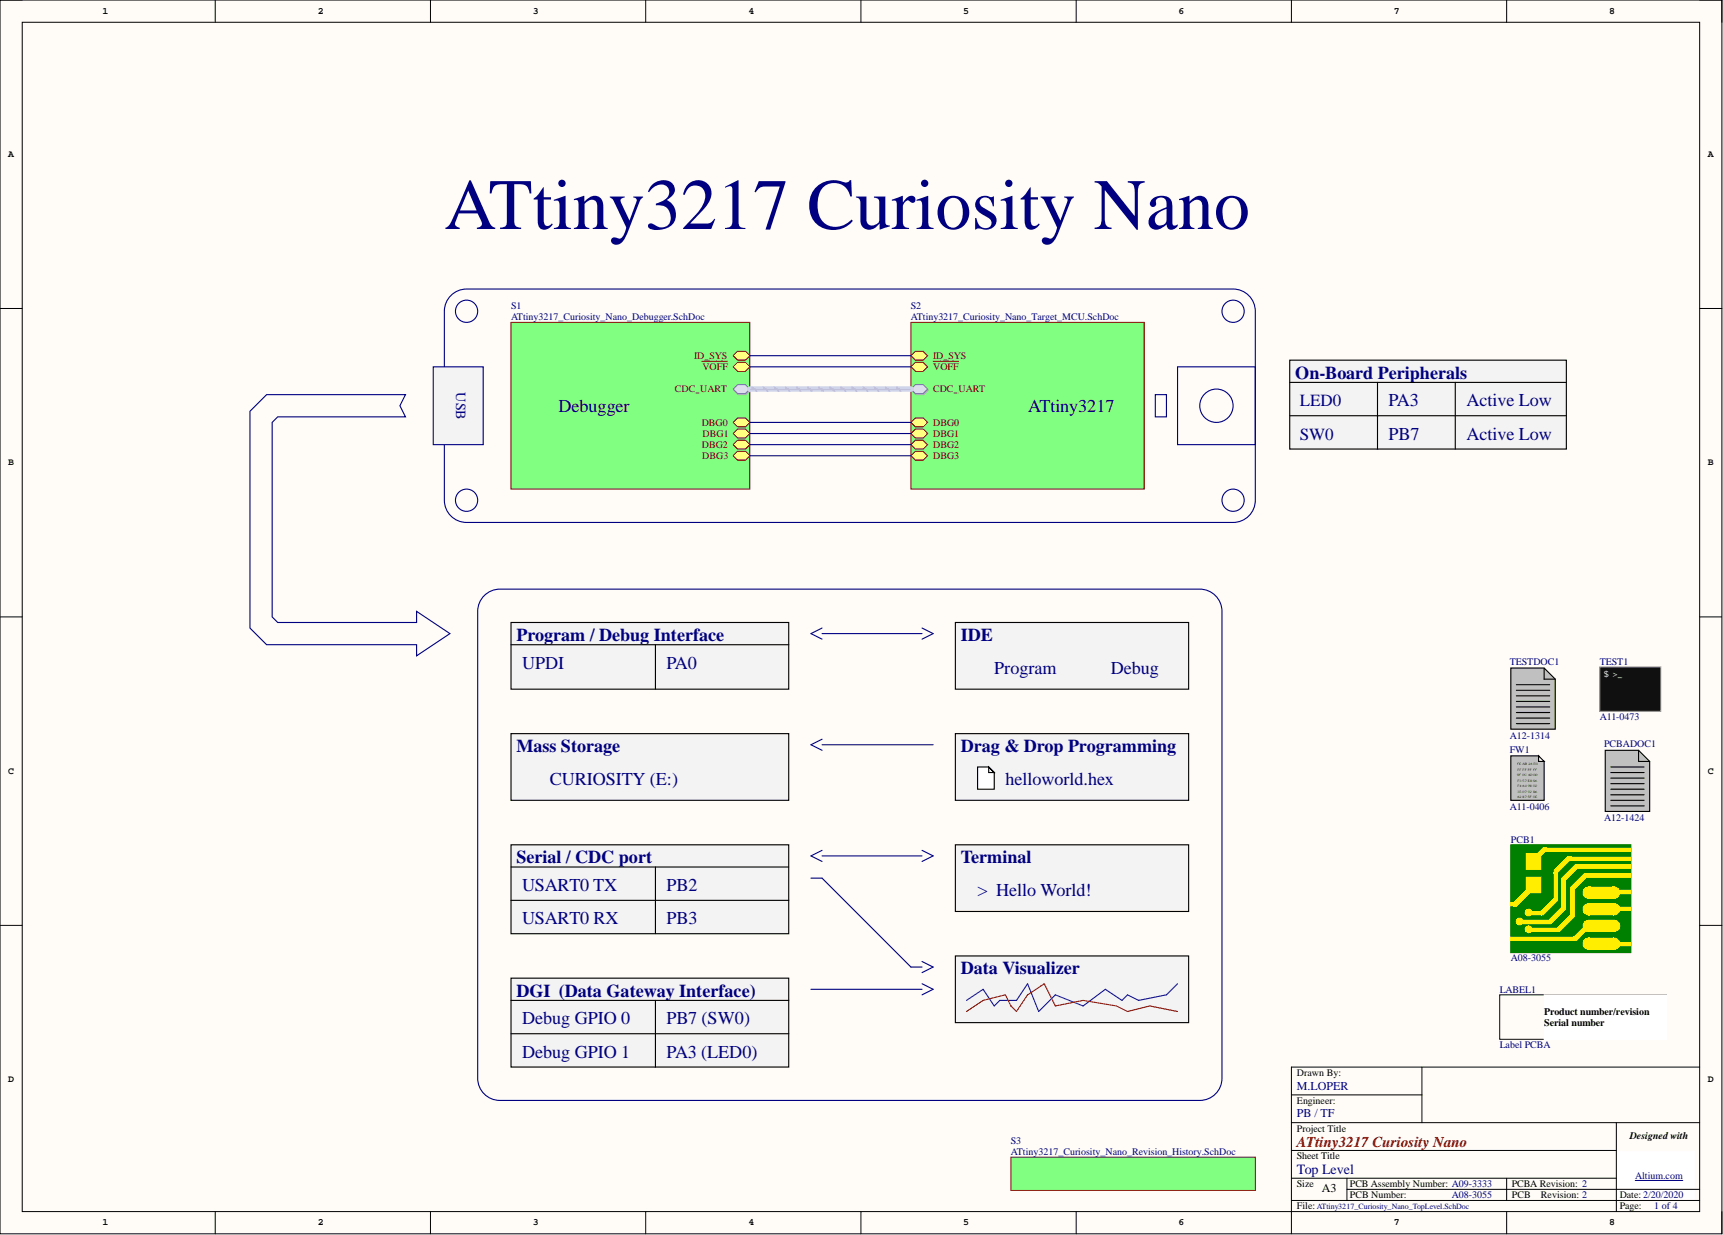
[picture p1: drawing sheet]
<svg xmlns="http://www.w3.org/2000/svg" width="393mm" height="282mm" viewBox="0 0 393 282" stroke-linecap="round" stroke-linejoin="round" font-family="sans-serif">
<path d="M0 0h393.1v281.6h-393.1z" fill-rule="evenodd" fill="#fffcf8"/>
<path d="M0 0h393.1v281.6h-393.1z" fill="none" stroke="#000" stroke-width=".23"/>
<path d="M5.1 5.1h382.9v271.4h-382.9z" fill-rule="evenodd" fill="#fffcf8"/>
<g fill="none" stroke="#000" stroke-width=".23">
<path d="M0 0h5.1M5.1 5.1h382.9v271.4h-382.9zM49.1 0v5.1M98.3 0v5.1M147.4 0v5.1M196.5 0v5.1M245.7 0v5.1M294.8 0v5.1M344 0v5.1M388 0h5.1v5.1M0 70.4h5.1M388 70.4h5.1"/>
<path d="M0 140.8h5.1M388 140.8h5.1M0 211.2h5.1M388 211.2h5.1M49.1 276.5v5.1M98.3 276.5v5.1M147.4 276.5v5.1M196.5 276.5v5.1M245.7 276.5v5.1M294.8 276.5v5.1M344 276.5v5.1M393.1 276.5v5.1"/>
</g>
<path d="M369 262.8h17.8v11.2h-17.8z" fill-rule="evenodd" fill="#fff"/>
<path d="M369 262.8h17.8v11.2h-17.8z" fill="none" stroke="#fff" stroke-width=".23"/>
<path d="M342.4 227.1h38v10.1h-38zM294.8 249.9h29.8M294.8 256.2h93.2M324.6 243.5v12.7M369 256.2v20.3M388 243.5h-93.2v33M294.8 262.6h74.2M294.8 274h93.2M294.8 268.9h74.2M307.5 268.9v5.1M307.5 271.5h80.5M344 268.9v5.1" fill="none" stroke="#000" stroke-width=".23"/>
<path d="M373.3 269.4h10.9" fill="none" stroke="#000080" stroke-width=".23"/>
<path d="M352.5 227.1h27.9v10.1h-27.9z" fill-rule="evenodd" fill="#fff"/>
<path d="M352.5 227.1h27.9v10.1h-27.9z" fill="none" stroke="#fff" stroke-width=".23"/>
<path d="M208 73.6h53.2v38h-53.2z" fill-rule="evenodd" fill="#80ff80"/>
<path d="M208 73.6h53.2v38h-53.2z" fill="none" stroke="#800000" stroke-width=".23"/>
<path d="M209 95.4h1.7l1.1 1-1.1 1h-1.7l-1-1z" fill-rule="evenodd" fill="#ffff80"/>
<path d="M209 95.4h1.7l1.1 1-1.1 1h-1.7l-1-1z" fill="none" stroke="#800000" stroke-width=".23"/>
<path d="M209.1 88h1.8l1 1.1-1 1h-1.8l-1-1z" fill-rule="evenodd" fill="#bac0ca"/>
<path d="M209.1 88h1.8l1 1.1-1 1h-1.8l-1-1z" fill="none" stroke="#a6acb6" stroke-width=".23"/>
<path d="M209 87.8h1.7l1.1 1-1.1 1h-1.7l-1-1z" fill-rule="evenodd" fill="#d5e4ff"/>
<path d="M209 87.8h1.7l1.1 1-1.1 1h-1.7l-1-1z" fill="none" stroke="#71809b" stroke-width=".23"/>
<path d="M209 97.9h1.7l1.1 1-1.1 1.1h-1.7l-1-1.1z" fill-rule="evenodd" fill="#ffff80"/>
<path d="M209 97.9h1.7l1.1 1-1.1 1.1h-1.7l-1-1.1z" fill="none" stroke="#800000" stroke-width=".23"/>
<path d="M209 103h1.7l1.1 1-1.1 1h-1.7l-1-1z" fill-rule="evenodd" fill="#ffff80"/>
<path d="M209 103h1.7l1.1 1-1.1 1h-1.7l-1-1z" fill="none" stroke="#800000" stroke-width=".23"/>
<path d="M209 100.5h1.7l1.1 1-1.1 1h-1.7l-1-1z" fill-rule="evenodd" fill="#ffff80"/>
<path d="M209 100.5h1.7l1.1 1-1.1 1h-1.7l-1-1z" fill="none" stroke="#800000" stroke-width=".23"/>
<path d="M209 82.7h1.7l1.1 1-1.1 1h-1.7l-1-1z" fill-rule="evenodd" fill="#ffff80"/>
<path d="M209 82.7h1.7l1.1 1-1.1 1h-1.7l-1-1z" fill="none" stroke="#800000" stroke-width=".23"/>
<path d="M213 82.5h5.8" fill="none" stroke="#800000" stroke-width=".25"/>
<path d="M209 80.2h1.7l1.1 1-1.1 1h-1.7l-1-1z" fill-rule="evenodd" fill="#ffff80"/>
<path d="M209 80.2h1.7l1.1 1-1.1 1h-1.7l-1-1z" fill="none" stroke="#800000" stroke-width=".23"/>
<path d="M116.7 73.6h54.5v38h-54.5z" fill-rule="evenodd" fill="#80ff80"/>
<path d="M116.7 73.6h54.5v38h-54.5z" fill="none" stroke="#800000" stroke-width=".23"/>
<path d="M168.5 88h1.8l1 1.1-1 1h-1.8l-1-1z" fill-rule="evenodd" fill="#bac0ca"/>
<path d="M168.5 88h1.8l1 1.1-1 1h-1.8l-1-1z" fill="none" stroke="#a6acb6" stroke-width=".23"/>
<path d="M168.4 87.8h1.8l1 1-1 1h-1.8l-1-1z" fill-rule="evenodd" fill="#d5e4ff"/>
<path d="M168.4 87.8h1.8l1 1-1 1h-1.8l-1-1z" fill="none" stroke="#71809b" stroke-width=".23"/>
<path d="M168.4 100.5h1.8l1 1-1 1h-1.8l-1-1z" fill-rule="evenodd" fill="#ffff80"/>
<path d="M168.4 100.5h1.8l1 1-1 1h-1.8l-1-1z" fill="none" stroke="#800000" stroke-width=".23"/>
<path d="M168.4 97.9h1.8l1 1-1 1.1h-1.8l-1-1.1z" fill-rule="evenodd" fill="#ffff80"/>
<path d="M168.4 97.9h1.8l1 1-1 1.1h-1.8l-1-1.1z" fill="none" stroke="#800000" stroke-width=".23"/>
<path d="M168.4 103h1.8l1 1-1 1h-1.8l-1-1z" fill-rule="evenodd" fill="#ffff80"/>
<path d="M168.4 103h1.8l1 1-1 1h-1.8l-1-1z" fill="none" stroke="#800000" stroke-width=".23"/>
<path d="M168.4 95.4h1.8l1 1-1 1h-1.8l-1-1z" fill-rule="evenodd" fill="#ffff80"/>
<path d="M168.4 95.4h1.8l1 1-1 1h-1.8l-1-1z" fill="none" stroke="#800000" stroke-width=".23"/>
<path d="M168.4 82.7h1.8l1 1-1 1h-1.8l-1-1z" fill-rule="evenodd" fill="#ffff80"/>
<path d="M168.4 82.7h1.8l1 1-1 1h-1.8l-1-1z" fill="none" stroke="#800000" stroke-width=".23"/>
<path d="M160.3 82.5h5.7" fill="none" stroke="#800000" stroke-width=".25"/>
<path d="M168.4 80.2h1.8l1 1-1 1h-1.8l-1-1z" fill-rule="evenodd" fill="#ffff80"/>
<path d="M168.4 80.2h1.8l1 1-1 1h-1.8l-1-1z" fill="none" stroke="#800000" stroke-width=".23"/>
<path d="M344.9 172.5h6.3v1.3h1.3v8.9h-7.6z" fill-rule="evenodd" fill="#c0c0c0"/>
<path d="M344.9 172.5h6.3v1.3h1.3v8.9h-7.6z" fill="none" stroke="#000" stroke-width=".25"/>
<path d="M351.2 172.5l1.3 1.3h-1.3z" fill="#fff"/>
<path d="M351.2 172.5l1.3 1.3h-1.3z" fill="none" stroke="#000" stroke-width=".25"/>
<path d="M344.9 152.5h7.6l2.6 2.5v11.4h-10.2z" fill-rule="evenodd" fill="#c0c0c0"/>
<path d="M344.9 152.5h7.6l2.6 2.5v11.4h-10.2zM346.2 156.3h7.6M346.2 158.8h7.6M346.2 157.5h7.6M352.5 152.5v2.5h2.6M346.2 160.1h7.6M346.2 161.4h7.6M346.2 162.6h7.6M346.2 163.9h7.6M346.2 165.2h7.6" fill="none" stroke="#000" stroke-width=".25"/>
<path d="M230.8 264.1h55.8v7.6h-55.8z" fill-rule="evenodd" fill="#80ff80"/>
<path d="M230.8 264.1h55.8v7.6h-55.8z" fill="none" stroke="#800000" stroke-width=".23"/>
<path d="M344.9 192.8h27.4v24.6h-27.4z" fill-rule="evenodd" fill="#008000"/>
<path d="M344.9 192.8h27.4v24.6h-27.4z" fill="none" stroke="#008000" stroke-width=".25"/>
<circle cx="349" cy="212.1" r=".76" fill="#fe0"/>
<circle cx="349" cy="212.1" r=".76" fill="none" stroke="#fe0" stroke-width=".25"/>
<path d="M358.6 203h.8v6h-.8z" fill-rule="evenodd" fill="#fe0"/>
<path d="M358.6 203h.8v6h-.8z" fill="none" stroke="#fe0" stroke-width=".25"/>
<path d="M349.5 211.8h6.1v.8h-6.1z" fill-rule="evenodd" fill="#fe0"/>
<path d="M349.5 211.8h6.1v.8h-6.1z" fill="none" stroke="#fe0" stroke-width=".25"/>
<path d="M358.6 208.8h.8v.5l-3.3 3.3h-.5v-.8z" fill-rule="evenodd" fill="#fe0"/>
<path d="M358.6 208.8h.8v.5l-3.3 3.3h-.5v-.8z" fill="none" stroke="#fe0" stroke-width=".25"/>
<path d="M366.2 203.2h6.1v.8h-6.1z" fill-rule="evenodd" fill="#fe0"/>
<path d="M366.2 203.2h6.1v.8h-6.1z" fill="none" stroke="#fe0" stroke-width=".25"/>
<circle cx="346.9" cy="210.3" r=".76" fill="#fe0"/>
<circle cx="346.9" cy="210.3" r=".76" fill="none" stroke="#fe0" stroke-width=".25"/>
<path d="M356.6 207h.7v.5l-3.3 3.3h-.5v-.7z" fill-rule="evenodd" fill="#fe0"/>
<path d="M356.6 207h.7v.5l-3.3 3.3h-.5v-.7z" fill="none" stroke="#fe0" stroke-width=".25"/>
<path d="M356.6 200.7h.7v6.6h-.7z" fill-rule="evenodd" fill="#fe0"/>
<path d="M356.6 200.7h.7v6.6h-.7z" fill="none" stroke="#fe0" stroke-width=".25"/>
<path d="M344.9 206h1.3v.8h-1.3z" fill-rule="evenodd" fill="#fe0"/>
<path d="M344.9 206h1.3v.8h-1.3z" fill="none" stroke="#fe0" stroke-width=".25"/>
<circle cx="349" cy="208.3" r=".76" fill="#fe0"/>
<circle cx="349" cy="208.3" r=".76" fill="none" stroke="#fe0" stroke-width=".25"/>
<path d="M354.8 205h.8v.5l-3.3 3.3h-.5v-.8z" fill-rule="evenodd" fill="#fe0"/>
<path d="M354.8 205h.8v.5l-3.3 3.3h-.5v-.8z" fill="none" stroke="#fe0" stroke-width=".25"/>
<path d="M354.8 199.2h.8v6h-.8z" fill-rule="evenodd" fill="#fe0"/>
<path d="M354.8 199.2h.8v6h-.8z" fill="none" stroke="#fe0" stroke-width=".25"/>
<path d="M361.6 199.4h.8v.5l-3.3 3.3h-.5v-.8z" fill-rule="evenodd" fill="#fe0"/>
<path d="M361.6 199.4h.8v.5l-3.3 3.3h-.5v-.8z" fill="none" stroke="#fe0" stroke-width=".25"/>
<path d="M359.6 197.4h.8v.5l-3.3 3.3h-.5v-.8z" fill-rule="evenodd" fill="#fe0"/>
<path d="M359.6 197.4h.8v.5l-3.3 3.3h-.5v-.8z" fill="none" stroke="#fe0" stroke-width=".25"/>
<path d="M357.8 195.6h.8v.5l-3.3 3.3h-.5v-.8z" fill-rule="evenodd" fill="#fe0"/>
<path d="M357.8 195.6h.8v.5l-3.3 3.3h-.5v-.8z" fill="none" stroke="#fe0" stroke-width=".25"/>
<path d="M361.9 199.4h10.4v.8h-10.4z" fill-rule="evenodd" fill="#fe0"/>
<path d="M361.9 199.4h10.4v.8h-10.4z" fill="none" stroke="#fe0" stroke-width=".25"/>
<path d="M359.9 197.4h12.4v.7h-12.4z" fill-rule="evenodd" fill="#fe0"/>
<path d="M359.9 197.4h12.4v.7h-12.4z" fill="none" stroke="#fe0" stroke-width=".25"/>
<path d="M357.8 195.6h14.5v.8h-14.5z" fill-rule="evenodd" fill="#fe0"/>
<path d="M357.8 195.6h14.5v.8h-14.5z" fill="none" stroke="#fe0" stroke-width=".25"/>
<circle cx="368.5" cy="203.7" r="1.27" fill="#fe0"/>
<circle cx="368.5" cy="203.7" r="1.27" fill="none" stroke="#fe0" stroke-width=".25"/>
<path d="M362.7 202.4h5.8v2.6h-5.8z" fill-rule="evenodd" fill="#fe0"/>
<path d="M362.7 202.4h5.8v2.6h-5.8z" fill="none" stroke="#fe0" stroke-width=".25"/>
<circle cx="362.7" cy="203.7" r="1.27" fill="#fe0"/>
<circle cx="362.7" cy="203.7" r="1.27" fill="none" stroke="#fe0" stroke-width=".25"/>
<circle cx="368.5" cy="207.5" r="1.27" fill="#fe0"/>
<circle cx="368.5" cy="207.5" r="1.27" fill="none" stroke="#fe0" stroke-width=".25"/>
<path d="M362.7 206.3h5.8v2.5h-5.8z" fill-rule="evenodd" fill="#fe0"/>
<path d="M362.7 206.3h5.8v2.5h-5.8z" fill="none" stroke="#fe0" stroke-width=".25"/>
<circle cx="362.7" cy="207.5" r="1.27" fill="#fe0"/>
<circle cx="362.7" cy="207.5" r="1.27" fill="none" stroke="#fe0" stroke-width=".25"/>
<circle cx="362.7" cy="211.3" r="1.27" fill="#fe0"/>
<circle cx="362.7" cy="211.3" r="1.27" fill="none" stroke="#fe0" stroke-width=".25"/>
<path d="M362.7 210.1h5.8v2.5h-5.8z" fill-rule="evenodd" fill="#fe0"/>
<path d="M362.7 210.1h5.8v2.5h-5.8z" fill="none" stroke="#fe0" stroke-width=".25"/>
<circle cx="368.5" cy="211.3" r="1.27" fill="#fe0"/>
<circle cx="368.5" cy="211.3" r="1.27" fill="none" stroke="#fe0" stroke-width=".25"/>
<path d="M366.2 207h6.1v.8h-6.1z" fill-rule="evenodd" fill="#fe0"/>
<path d="M366.2 207h6.1v.8h-6.1z" fill="none" stroke="#fe0" stroke-width=".25"/>
<path d="M347.7 210.1h6.1v.7h-6.1z" fill-rule="evenodd" fill="#fe0"/>
<path d="M347.7 210.1h6.1v.7h-6.1z" fill="none" stroke="#fe0" stroke-width=".25"/>
<path d="M344.9 213.9h14.5v.7h-14.5z" fill-rule="evenodd" fill="#fe0"/>
<path d="M344.9 213.9h14.5v.7h-14.5z" fill="none" stroke="#fe0" stroke-width=".25"/>
<path d="M362.4 210.8h.8v.5l-3.3 3.3h-.5v-.7z" fill-rule="evenodd" fill="#fe0"/>
<path d="M362.4 210.8h.8v.5l-3.3 3.3h-.5v-.7z" fill="none" stroke="#fe0" stroke-width=".25"/>
<path d="M362.7 214.1h5.8v2.6h-5.8z" fill-rule="evenodd" fill="#fe0"/>
<path d="M362.7 214.1h5.8v2.6h-5.8z" fill="none" stroke="#fe0" stroke-width=".25"/>
<circle cx="362.7" cy="215.4" r="1.27" fill="#fe0"/>
<circle cx="362.7" cy="215.4" r="1.27" fill="none" stroke="#fe0" stroke-width=".25"/>
<circle cx="368.5" cy="215.4" r="1.27" fill="#fe0"/>
<circle cx="368.5" cy="215.4" r="1.27" fill="none" stroke="#fe0" stroke-width=".25"/>
<path d="M366.5 215.1h5.8v.8h-5.8z" fill-rule="evenodd" fill="#fe0"/>
<path d="M366.5 215.1h5.8v.8h-5.8z" fill="none" stroke="#fe0" stroke-width=".25"/>
<path d="M348.5 194.8h3.3v3.6h-3.3z" fill-rule="evenodd" fill="#fe0"/>
<path d="M348.5 194.8h3.3v3.6h-3.3z" fill="none" stroke="#fe0" stroke-width=".25"/>
<path d="M348.5 200.2h3.3v3.5h-3.3z" fill-rule="evenodd" fill="#fe0"/>
<path d="M348.5 200.2h3.3v3.5h-3.3z" fill="none" stroke="#fe0" stroke-width=".25"/>
<path d="M352.3 193.6h.7v.5l-3.3 3.3h-.5v-.8z" fill-rule="evenodd" fill="#fe0"/>
<path d="M352.3 193.6h.7v.5l-3.3 3.3h-.5v-.8z" fill="none" stroke="#fe0" stroke-width=".25"/>
<path d="M352.3 193.6h20v.7h-20z" fill-rule="evenodd" fill="#fe0"/>
<path d="M352.3 193.6h20v.7h-20z" fill="none" stroke="#fe0" stroke-width=".25"/>
<path d="M348.7 203h.8v.5l-3.3 3.3h-.5v-.8z" fill-rule="evenodd" fill="#fe0"/>
<path d="M348.7 203h.8v.5l-3.3 3.3h-.5v-.8z" fill="none" stroke="#fe0" stroke-width=".25"/>
<path d="M348.7 208h3.3v.8h-3.3z" fill-rule="evenodd" fill="#fe0"/>
<path d="M348.7 208h3.3v.8h-3.3z" fill="none" stroke="#fe0" stroke-width=".25"/>
<path d="M365.2 152.2h13.9v10.2h-13.9z" fill-rule="evenodd" fill="#101010"/>
<path d="M365.2 152.2h13.9v10.2h-13.9z" fill="none" stroke="#a0a0a0" stroke-width=".25"/>
<path d="M366.5 171.2h7.6l2.5 2.6v11.4h-10.1z" fill-rule="evenodd" fill="#c0c0c0"/>
<path d="M366.5 171.2h7.6l2.5 2.6v11.4h-10.1zM367.7 175.1h7.6M367.7 177.6h7.6M367.7 176.3h7.6M367.7 178.9h7.6M374.1 171.2v2.6h2.5M367.7 180.1h7.6M367.7 181.4h7.6M367.7 182.7h7.6M367.7 183.9h7.6" fill="none" stroke="#000" stroke-width=".25"/>
<path d="M103.2 67.2a5.1 5.1 0 0 1 3.3-1.2h175a5.1 5.1 0 0 1 5.1 5v43.2a5.1 5.1 0 0 1-5.1 5h-175a5.1 5.1 0 0 1-5.1-5v-43.2a5.1 5.1 0 0 1 1.8-3.8zM110.9 135.7a5.1 5.1 0 0 1 3.2-1.2h159.8a5.1 5.1 0 0 1 5.1 5v106.6a5.1 5.1 0 0 1-5.1 5.1h-159.8a5.1 5.1 0 0 1-5-5.1v-106.6a5.1 5.1 0 0 1 1.8-3.8z" fill="none" stroke="#000080" stroke-width=".25"/>
<path d="M116.7 223.3h63.4v20.2h-63.4z" fill-rule="evenodd" fill="#f3f3f3"/>
<path d="M116.7 223.3h63.4v20.2h-63.4z" fill="none" stroke="#000" stroke-width=".25"/>
<g fill="none" stroke="#000080" stroke-width=".25">
<circle cx="281.5" cy="71" r="2.54"/>
<circle cx="281.5" cy="114.2" r="2.54"/>
</g>
<path d="M98.9 83.7h11.4v17.8h-11.4z" fill-rule="evenodd" fill="#f3f3f3"/>
<g fill="none" stroke="#000080" stroke-width=".25">
<path d="M98.9 83.7h11.4v17.8h-11.4zM263.8 90.1h2.5v5h-2.5zM268.8 83.7h17.8v17.8h-17.8z"/>
<circle cx="106.5" cy="71" r="2.54"/>
<circle cx="277.7" cy="92.6" r="3.8"/>
<circle cx="106.5" cy="114.2" r="2.54"/>
</g>
<path d="M218.1 218.2h53.3v15.2h-53.3z" fill-rule="evenodd" fill="#f3f3f3"/>
<path d="M218.1 218.2h53.3v15.2h-53.3z" fill="none" stroke="#000" stroke-width=".25"/>
<path d="M218.1 192.8h53.3v15.2h-53.3z" fill-rule="evenodd" fill="#f3f3f3"/>
<path d="M218.1 192.8h53.3v15.2h-53.3z" fill="none" stroke="#000" stroke-width=".25"/>
<path d="M218.1 167.4h53.3v15.3h-53.3z" fill-rule="evenodd" fill="#f3f3f3"/>
<path d="M218.1 167.4h53.3v15.3h-53.3z" fill="none" stroke="#000" stroke-width=".25"/>
<path d="M218.1 142.1h53.3v15.2h-53.3z" fill-rule="evenodd" fill="#f3f3f3"/>
<path d="M218.1 142.1h53.3v15.2h-53.3z" fill="none" stroke="#000" stroke-width=".25"/>
<path d="M116.7 142.1h63.4v15.2h-63.4z" fill-rule="evenodd" fill="#f3f3f3"/>
<path d="M116.7 142.1h63.4v15.2h-63.4z" fill="none" stroke="#000" stroke-width=".25"/>
<path d="M116.7 192.8h63.4v20.3h-63.4z" fill-rule="evenodd" fill="#f3f3f3"/>
<path d="M116.7 192.8h63.4v20.3h-63.4z" fill="none" stroke="#000" stroke-width=".25"/>
<path d="M116.7 167.4h63.4v15.3h-63.4z" fill-rule="evenodd" fill="#f3f3f3"/>
<path d="M116.7 167.4h63.4v15.3h-63.4zM116.7 197.9h63.4M149.6 197.9v15.2M116.7 205.5h63.4M116.7 228.3h63.4M149.6 228.3v15.2" fill="none" stroke="#000" stroke-width=".25"/>
<path d="M268.8 224.5l-2.5 2.6-6.4 1.2-2.5-1.2-1.3 1.2-3.8-2.5-5 3.8-6.4-2.5-3.8 3.8-2.5-6.4-2.5 3.8h-3.9l-1.2 1.3-2.6-3.8-3.8 2.5" fill="none" stroke="#00f" stroke-width=".25"/>
<path d="M220.6 230.9l3.8-2.6 5.1-1.2 1.3 2.5 1.3 1.3 2.5-3.8 3.8-2.6 2.5 5.1 6.4-1.3 7.6 1.3 2.5 1.3 5.1-1.3 6.3 1.3" fill="none" stroke="#f00" stroke-width=".25"/>
<path d="M223.2 175.1h2.5l1.3 1.2h-1.3v-1.2l1.3 1.2v3.8h-3.8z" fill-rule="evenodd" fill="#fff"/>
<path d="M116.7 147.1h63.4M149.6 147.1v10.2M223.2 175.1h2.5l1.3 1.2h-1.3v-1.2l1.3 1.2v3.8h-3.8zM116.7 235.9h63.4" fill="none" stroke="#000" stroke-width=".25"/>
<g fill="none" stroke="#000080" stroke-width=".25">
<path d="M60.9 90.1h31.7l-1.3 2.5 1.3 2.5h-29.2l-1.3 1.3v44.4l1.3 1.3h31.7v-2.6l7.6 5.1-7.6 5.1v-2.6h-34.2l-3.8-3.8v-49.4zM187.7 144.6h22.8M187.7 143.3l-2.6 1.3 2.6 1.3M210.5 143.3l2.5 1.3-2.5 1.3M187.7 170h25.3M187.7 168.7l-2.6 1.3 2.6 1.2M187.7 195.3h22.8M187.7 194.1l-2.6 1.2 2.6 1.3M210.5 194.1l2.5 1.2-2.5 1.3M185.1 200.4h2.6l20.3 20.3h2.5M210.5 219.4l2.5 1.3-2.5 1.3M185.1 225.8h25.4"/>
<path d="M210.5 224.5l2.5 1.3-2.5 1.3"/>
</g>
<path d="M294.4 82.2h63.2v20.3h-63.2z" fill-rule="evenodd" fill="#f3f3f3"/>
<path d="M294.4 82.2h63.2v20.3h-63.2zM294.4 87.3h63.2M294.4 94.9h63.2M314.5 87.3v15.2M332.2 87.3v15.2" fill="none" stroke="#000" stroke-width=".25"/>
<path d="M171.2 83.7h36.8M171.2 98.9h36.8M171.2 96.4h36.8M171.2 81.2h36.8M171.2 104h36.8M171.2 101.5h36.8" fill="none" stroke="#000080" stroke-width=".25"/>
<path d="M171.2 88.8h36.8" fill="none" stroke="#cbdaff" stroke-width="1.3"/>
<g fill="none" stroke="#adbce7" stroke-width=".38">
<path d="M171.7 88.4l1 .8M174.2 88.4l1 .8M176.8 88.4l1 .8M179.3 88.4l1 .8M181.8 88.4l1.1 .8M184.4 88.4l1 .8M186.9 88.4l1 .8M189.4 88.4l1.1 .8M192 88.4l1 .8M194.5 88.4l1 .8M197.1 88.4l1 .8M199.6 88.4l1 .8"/>
<path d="M202.1 88.4l1 .8M204.7 88.4l1 .8"/>
</g>
<path d="M171.2 88.8h36.8" fill="none" stroke="#adbce7" stroke-width=".25"/>
<text font-size="16.5" fill="#000080" x="101.4" y="52.3">ATtiny3217 Curiosity Nano</text>
<g font-size="4.1" fill="#000080">
<text x="295.7" y="86.4">On-Board Peripherals</text>
<text x="127.5" y="94">Debugger</text>
<text x="234.8" y="94">ATtiny3217</text>
<text x="317" y="92.7">PA3</text>
<text x="334.8" y="92.7">Active Low</text>
<text x="317" y="100.3">PB7</text>
<text x="334.8" y="100.3">Active Low</text>
<text x="117.9" y="146.3">Program / Debug Interface</text>
<text x="219.4" y="146.3">IDE</text>
<text x="119.2" y="152.6">UPDI</text>
<text x="152.2" y="152.6">PA0</text>
<text x="227" y="153.9">Program</text>
<text x="253.6" y="153.9">Debug</text>
<text x="117.9" y="171.6">Mass Storage</text>
<text x="219.4" y="171.6">Drag &amp; Drop Programming</text>
<text x="125.5" y="179.2">CURIOSITY (E:)</text>
<text x="229.5" y="179.2">helloworld.hex</text>
<text x="117.9" y="197">Serial / CDC port</text>
<text x="219.4" y="197">Terminal</text>
<text x="119.2" y="203.3">USART0 TX</text>
<text x="152.2" y="203.3">PB2</text>
<text x="223.2" y="204.6">&gt; Hello World!</text>
<text x="119.2" y="210.9">USART0 RX</text>
<text x="152.2" y="210.9">PB3</text>
<text x="117.9" y="227.4">DGI (Data Gateway Interface)</text>
<text x="219.4" y="222.4">Data Visualizer</text>
<text x="119.2" y="233.8">Debug GPIO 0</text>
<text x="152.2" y="233.8">PB7 (SW0)</text>
<text x="119.2" y="241.4">Debug GPIO 1</text>
<text x="152.2" y="241.4">PA3 (LED0)</text>
</g>
<g font-size="3.9" fill="#000080">
<text x="296.7" y="92.8">LED0</text>
<text x="296.7" y="100.4">SW0</text>
</g>
<text font-size="3.4" fill="#800000" x="296.1" y="261.8">ATtiny3217 CuriosityNano</text>
<g font-size="3.2" fill="#000080">
<text x="104.1" y="89.6" transform="rotate(90 104.1 89.6)">USB</text>
<text x="296.1" y="268">Top Level</text>
</g>
<g font-size="2.7" fill="#000080">
<text x="296.1" y="248.7">M.LOPER</text>
<text x="296.1" y="254.9">PB / TF</text>
</g>
<text font-size="2.7" x="301.8" y="272.1">A3</text>
<g font-size="2.3" fill="#000080">
<text x="116.7" y="70.5">S1</text>
<text x="208" y="70.5">S2</text>
<text x="116.7" y="73.1">ATtiny3217_Curiosity_Nano_Debugger.SchDoc</text>
<text x="208" y="73.1">ATtiny3217_Curiosity_Nano_Target_MCU.SchDoc</text>
<text x="344.7" y="151.7">TESTDOC1</text>
<text x="365.2" y="151.7">TEST1</text>
<text x="365.2" y="164.4">A11-0473</text>
<text x="344.7" y="171.8">FW1</text>
<text x="344.7" y="168.7">A12-1314</text>
<text x="366.2" y="170.5">PCBADOC1</text>
<text x="344.7" y="184.9">A11-0406</text>
<text x="366.2" y="187.5">A12-1424</text>
<text x="344.9" y="192.3">PCB1</text>
<text x="344.9" y="219.4">A08-3055</text>
<text x="342.4" y="226.5">LABEL1</text>
<text x="342.4" y="239.2">Label PCBA</text>
<text x="230.8" y="261.1">S3</text>
<text x="230.8" y="263.6">ATtiny3217_Curiosity_Nano_Revision_History.SchDoc</text>
<text x="373.3" y="269.2">Altium.com</text>
<text x="331.5" y="273.5">A08-3055</text>
<text x="377.7" y="276">1 of 4</text>
</g>
<g font-size="2.3" fill="#800000">
<text x="158.5" y="81.9">ID_SYS</text>
<text x="213" y="81.9">ID_SYS</text>
<text x="154.1" y="89.6">CDC_UART</text>
<text x="160.4" y="84.5">VOFF</text>
<text x="213" y="89.6">CDC_UART</text>
<text x="213" y="84.5">VOFF</text>
<text x="160.2" y="97.2">DBG0</text>
<text x="160.4" y="99.7">DBG1</text>
<text x="213" y="97.2">DBG0</text>
<text x="213" y="99.7">DBG1</text>
<text x="160.2" y="102.2">DBG2</text>
<text x="160.3" y="104.8">DBG3</text>
<text x="213" y="104.8">DBG3</text>
<text x="213" y="102.2">DBG2</text>
</g>
<g font-size="2.3">
<text x="352.5" y="231.6">Product number/revision</text>
<text x="352.5" y="234.2">Serial number</text>
<text x="296.1" y="245.6">Drawn By:</text>
<text x="296.1" y="251.9">Engineer:</text>
<text x="296.1" y="258.3">Project Title</text>
<text x="372" y="260">Designed with</text>
<text x="296.1" y="264.6">Sheet Title</text>
<text x="296.1" y="270.9">Size</text>
<text x="308.2" y="270.9">PCB Assembly Number: A09-3333</text>
<text x="308.2" y="273.5">PCB Number:</text>
<text x="345.2" y="270.9">PCBA Revision: 2</text>
<text x="345.2" y="273.5">PCB</text>
<text x="351.8" y="273.5">Revision: 2</text>
<text x="369.8" y="273.5">Date:2/20/2020</text>
<text x="296.1" y="276">File:</text>
<text x="369.8" y="276">Page:</text>
</g>
<g font-size="2.2">
<text x="23.4" y="3.1">1</text>
<text x="72.6" y="3.1">2</text>
<text x="121.6" y="3.1">3</text>
<text x="170.8" y="3.1">4</text>
<text x="219.9" y="3.1">5</text>
<text x="269" y="3.1">6</text>
<text x="318.2" y="3.1">7</text>
<text x="367.4" y="3.1">8</text>
<text x="1.9" y="35.8">A</text>
<text x="389.9" y="35.8">A</text>
<text x="1.9" y="106.2">B</text>
<text x="389.9" y="106.2">B</text>
<text x="1.9" y="176.6">C</text>
<text x="389.9" y="176.6">C</text>
<text x="1.9" y="247">D</text>
<text x="389.9" y="247">D</text>
<text x="23.4" y="279.7">1</text>
<text x="72.6" y="279.7">2</text>
<text x="121.6" y="279.7">3</text>
<text x="170.8" y="279.7">4</text>
<text x="219.9" y="279.7">5</text>
<text x="269" y="279.7">6</text>
<text x="318.2" y="279.7">7</text>
<text x="367.4" y="279.7">8</text>
</g>
<text font-size="2" fill="#fff" x="366.1" y="154.5">$ &gt;_</text>
<text font-size="1.8" fill="#000080" x="300.7" y="275.9">ATtiny3217_Curiosity_Nano_TopLevel.SchDoc</text>
<g font-size=".7" fill="#101010">
<text x="346.3" y="174.6">FE AB 26 E0</text>
<text x="346.4" y="177.1">9F 0C 4D 00</text>
<text x="346.4" y="175.9">FF FF FF FF</text>
<text x="346.4" y="178.4">F3</text>
<text x="346.4" y="179.7">F4</text>
<text x="347.6" y="178.4">57 E8</text>
<text x="347.6" y="179.7">64</text>
<text x="348.8" y="179.7">98</text>
<text x="350" y="179.7">02</text>
<text x="350" y="178.4">96</text>
<text x="346.4" y="180.9">35</text>
<text x="346.4" y="182.2">62</text>
<text x="347.6" y="180.9">07</text>
<text x="347.6" y="182.2">87</text>
<text x="348.8" y="180.9">92</text>
<text x="348.8" y="182.2">5F 0E</text>
<text x="350" y="180.9">86</text>
</g>
</svg>
